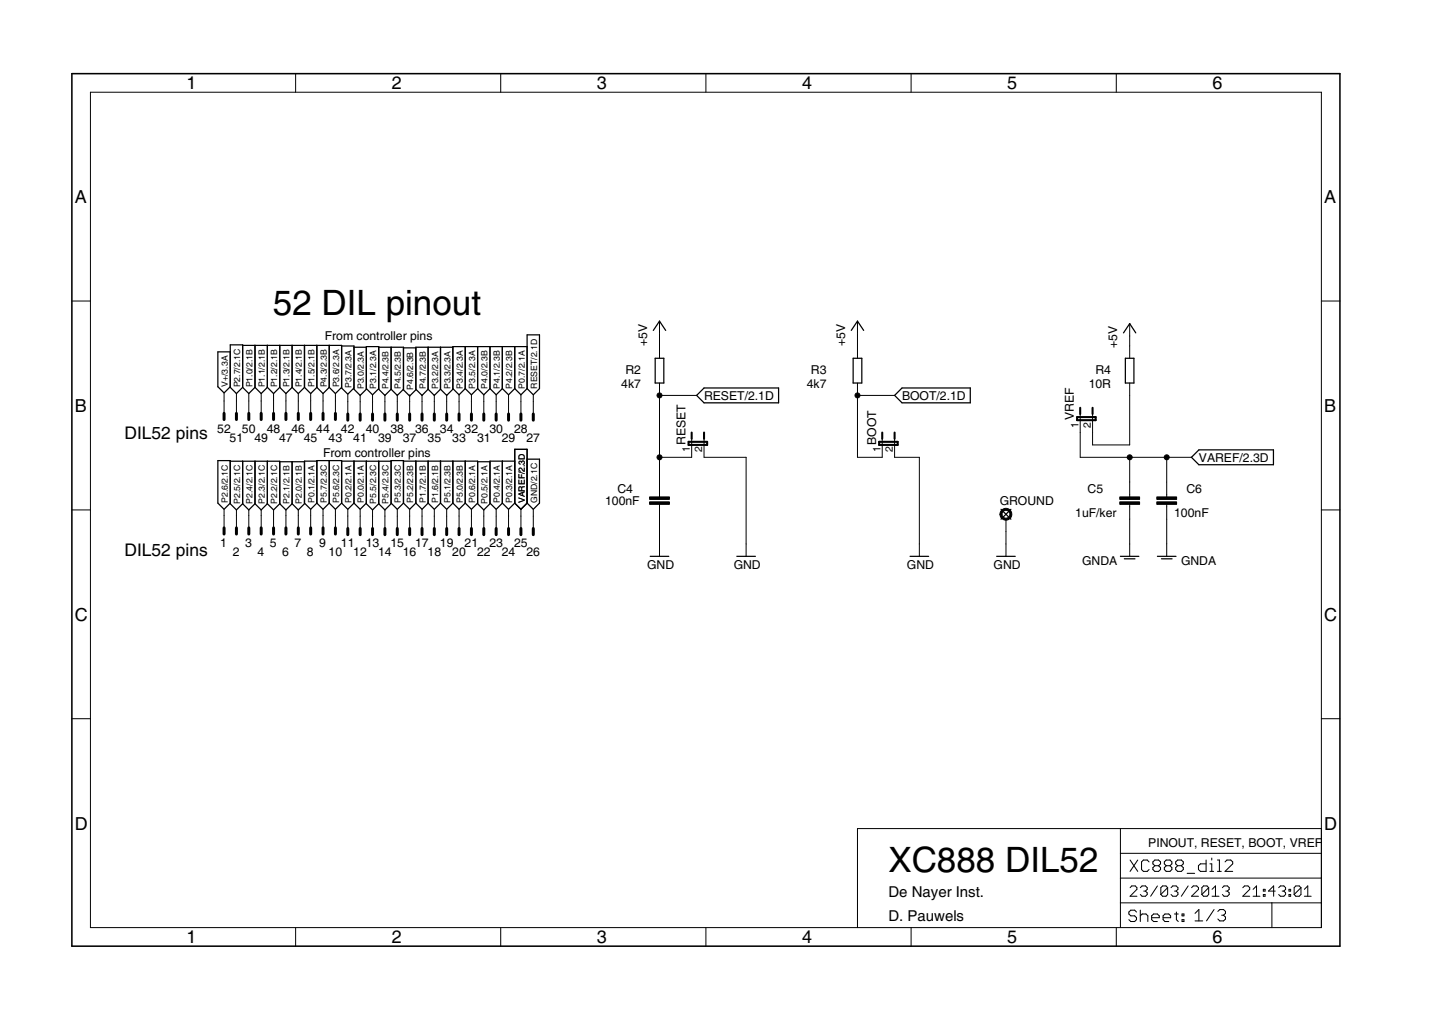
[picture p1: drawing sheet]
<svg xmlns="http://www.w3.org/2000/svg" width="297mm" height="210mm" viewBox="0 0 297 210" stroke-linecap="round" stroke-linejoin="round" font-family="sans-serif">
<g fill="#000" stroke="#000" stroke-width=".25">
<path d="M44.7 72.2v7.2zM44.7 72.2h2.6zM47.3 72.2v7.2zM47.3 70.8v8.7zM47.3 70.8h2.5zM49.8 70.9v8.6zM49.8 70.9h2.5zM49.8 70.8v8.7zM52.3 70.9v8.6zM52.3 70.9h2.6zM54.9 70.9v8.6zM54.9 70.9h2.5z"/>
<path d="M57.4 70.9v8.6zM57.4 70.9h2.6zM60 70.9v8.6zM60 70.9h2.5zM62.5 70.9v8.6zM62.5 70.9h2.5zM65 70.9v8.6zM65 70.9h2.6zM67.6 70.9v8.6zM67.6 70.9h2.5zM70.1 71v8.6zM70.1 71h2.6z"/>
<path d="M70.1 70.9v8.6zM72.7 71v8.6zM72.7 71.2v8.7zM72.7 71.2h2.5zM75.2 71.1v8.6zM75.2 71.1h2.5zM75.2 71.2v8.7zM77.7 71.2v8.7zM77.7 71.2h2.6zM77.7 71.1v8.6zM80.3 71.2v8.7zM80.3 71.2h2.5z"/>
<path d="M82.8 71.4v8.6zM82.8 71.4h2.6zM82.8 71.2v8.7zM85.4 71.2v8.7zM85.4 71.2h2.5zM85.4 71.4v8.6zM87.9 71.2v8.7zM87.9 71.2h2.5zM90.4 71.2v8.7zM90.4 71.2h2.6zM93 71.1v8.6zM93 71.1h2.5z"/>
<path d="M93 71.2v8.7zM95.5 71.1v8.6zM95.5 71.1h2.5zM98 71.1v8.6zM98 71.1h2.6zM100.6 71.1v8.6zM100.6 71.1h2.5zM103.1 71.1v8.6zM103.1 71.1h2.6zM105.7 71.1v8.6zM105.7 71.1h2.5zM108.2 68.7v11z"/>
<path d="M108.2 68.7h2.5zM108.2 71.1v8.6zM110.7 68.7v11zM134.5 73.5v5.1zM135.4 65.9l-1.3 1.9zM136.3 73.5v5.1zM134.5 73.5h1.8zM134.5 78.6h1.8zM135.4 65.9l1.3 1.9zM144.5 79.6h15.3zM159.8 79.6v3.1zM175.1 73.5v5.1z"/>
<path d="M176 65.9l-1.2 1.9zM176.9 73.5v5.1zM175.1 73.5h1.8zM175.1 78.6h1.8zM176 65.9l1.3 1.9zM185.2 79.6h14zM199.2 79.6v3.1zM231 73.5v5.1zM231.9 66.4l-1.3 1.9zM232.8 73.5v5.1zM231 73.5h1.8zM231 78.6h1.8z"/>
<path d="M231.9 66.4l1.3 1.9zM44.7 94.5h2.6zM44.7 79.4l1.3 1.2zM46 80.6l1.3-1.2zM47.3 94.6h2.5zM47.3 79.5l1.2 1.3zM48.5 80.8l1.3-1.3zM49.8 94.6h2.5zM49.8 79.5l1.3 1.3zM51.1 80.8l1.2-1.3zM52.3 94.6h2.6zM52.3 79.5l1.3 1.3z"/>
<path d="M53.6 80.8l1.3-1.3zM54.9 94.6h2.5zM54.9 79.5l1.3 1.3zM56.2 80.8l1.2-1.3zM57.4 94.7h2.6zM57.4 79.5l1.3 1.3zM58.7 80.8l1.3-1.3zM60 94.7h2.5zM60 79.5l1.2 1.3zM61.2 80.8l1.3-1.3zM62.5 94.6h2.5zM62.5 79.5l1.3 1.3z"/>
<path d="M63.8 80.8l1.2-1.3zM65 94.5h2.6zM65 79.5l1.3 1.3zM66.3 80.8l1.3-1.3zM67.6 94.5h2.5zM67.6 79.5l1.3 1.3zM68.9 80.8l1.2-1.3zM70.1 94.6h2.6zM70.1 79.6l1.3 1.3zM71.4 80.9l1.3-1.3zM72.7 94.6h2.5zM72.7 79.9l1.2 1.2z"/>
<path d="M73.9 81.1l1.3-1.2zM75.2 94.6h2.5zM75.2 79.7l1.3 1.3zM76.5 81l1.2-1.3zM77.7 94.6h2.6zM77.7 79.9l1.3 1.2zM79 81.1l1.3-1.2zM80.3 94.5h2.5zM80.3 79.9l1.3 1.2zM81.6 81.1l1.2-1.2zM82.8 94.6h2.6zM82.8 80l1.3 1.3z"/>
<path d="M84.1 81.3l1.3-1.3zM85.4 94.6h2.5zM85.4 79.9l1.2 1.2zM87.9 79.9l-1.3 1.2zM87.9 94.6h2.5zM87.9 79.9l1.3 1.2zM89.2 81.1l1.2-1.2zM90.4 94.6h2.6zM90.4 79.9l1.3 1.2zM91.7 81.1l1.3-1.2zM93 94.6h2.5zM93 79.7l1.2 1.3z"/>
<path d="M94.2 81l1.3-1.3zM95.5 94.6h2.5zM95.5 79.7l1.3 1.3zM96.8 81l1.2-1.3zM98 94.7h2.6zM98 79.7l1.3 1.3zM99.3 81l1.3-1.3zM100.6 94.6h2.5zM100.6 79.7l1.3 1.3zM101.9 81l1.2-1.3zM103.1 94.6h2.6zM103.1 79.7l1.3 1.3z"/>
<path d="M104.4 81l1.3-1.3zM105.7 92.2h2.5zM105.7 79.7l1.2 1.3zM106.9 81l1.3-1.3zM108.2 94.2h2.5zM108.2 79.7l1.3 1.3zM109.5 81l1.2-1.3zM143 81.1l1.5-1.5zM143 81.1l1.5 1.6zM144.5 82.7h15.3zM183.6 81.1l1.6-1.5zM183.6 81.1l1.6 1.6z"/>
<path d="M185.2 82.7h14zM244.6 93.8l1.5-1.5zM244.6 93.8l1.5 1.6zM246.1 92.3h15.3zM246.1 95.4h15.3zM261.4 92.3v3.1zM44.7 94.5v8.7zM44.7 103.2l1.3 1.3zM46 104.5l1.3-1.3zM47.3 94.5v8.7zM47.3 94.6v8.8zM47.3 103.4l1.2 1.2z"/>
<path d="M48.5 104.6l1.3-1.2zM49.8 94.6v8.8zM49.8 103.4l1.3 1.2zM51.1 104.6l1.2-1.2zM52.3 94.6v8.8zM52.3 103.4l1.3 1.2zM53.6 104.6l1.3-1.2zM54.9 94.6v8.8zM54.9 103.4l1.3 1.2zM56.2 104.6l1.2-1.2zM57.4 94.7v8.7zM57.4 94.6v8.8z"/>
<path d="M57.4 103.4l1.3 1.2zM58.7 104.6l1.3-1.2zM60 94.7v8.7zM60 103.4l1.2 1.2zM61.2 104.6l1.3-1.2zM62.5 94.6v8.6zM62.5 94.7v8.7zM62.5 103.2l1.3 1.3zM63.8 104.5l1.2-1.3zM65 94.5v8.7zM65 94.6v8.6zM65 103.2l1.3 1.3z"/>
<path d="M66.3 104.5l1.3-1.3zM67.6 94.5v8.7zM67.6 103.2l1.3 1.3zM68.9 104.5l1.2-1.3zM70.1 94.6v8.6zM70.1 94.5v8.7zM70.1 103.2l1.3 1.3zM71.4 104.5l1.3-1.3zM72.7 94.6v8.6zM72.7 103.2l1.2 1.3zM73.9 104.5l1.3-1.3zM75.2 94.6v8.8z"/>
<path d="M75.2 94.6v8.6zM75.2 103.4l1.3 1.2zM76.5 104.6l1.2-1.2zM77.7 94.6v8.8zM77.7 103.4l1.3 1.2zM79 104.6l1.3-1.2zM80.3 94.5v8.7zM80.3 94.6v8.8zM80.3 103.2l1.3 1.3zM81.6 104.5l1.2-1.3zM82.8 94.6v8.6zM82.8 94.5v8.7z"/>
<path d="M82.8 103.2l1.3 1.3zM84.1 104.5l1.3-1.3zM85.4 94.6v8.6zM85.4 103.2l1.2 1.3zM87.9 103.2l-1.3 1.3zM87.9 94.6v8.6zM87.9 103.2l1.3 1.3zM89.2 104.5l1.2-1.3zM90.4 94.6v8.6zM90.4 103.2l1.3 1.3zM91.7 104.5l1.3-1.3zM93 94.6v8.6z"/>
<path d="M93 103.2l1.2 1.3zM94.2 104.5l1.3-1.3zM95.5 94.6v8.6zM95.5 103.2l1.3 1.3zM96.8 104.5l1.2-1.3zM98 94.7v8.7zM98 94.6v8.6zM98 103.4l1.3 1.2zM99.3 104.6l1.3-1.2zM100.6 94.6v8.6zM100.6 94.7v8.7zM100.6 103.2l1.3 1.3z"/>
<path d="M101.9 104.5l1.2-1.3zM103.1 94.6v8.6zM103.1 103.2l1.3 1.3zM104.4 104.5l1.3-1.3zM105.7 92.2v11zM105.7 94.6v8.6zM105.7 103.2l1.2 1.3zM106.9 104.5l1.3-1.3zM108.2 92.2v11zM108.2 94.2v9zM108.2 103.2l1.3 1.3zM109.5 104.5l1.2-1.3z"/>
<path d="M110.7 94.2v9zM133.5 114.2h3.8zM151.3 114.2h3.8zM186.8 114.2h3.8zM204.6 114.2h3.8zM205.5 104.5l2 2zM205.5 106.5l2-2zM230 114.2h3.8zM230.8 114.7h2.2zM237.6 114.2h3.8zM238.4 114.7h2.2z"/>
</g>
<g fill="#000" stroke="#000" stroke-width=".21">
<path d="M18.6 18.9v171.4zM60.7 15.1v3.8zM102.8 15.1v3.8zM144.9 15.1v3.8zM187 15.1v3.8zM229.2 15.1v3.8zM18.6 18.9h252.7zM14.8 61.8h3.8zM135.4 71v2.5zM135.4 65.9v2.5zM135.4 68.4v2.6zM176 71v2.5z"/>
<path d="M176 65.9v2.5zM176 68.4v2.6zM231.9 71v2.5zM231.9 66.4v2.5zM231.9 68.9v2.1zM271.3 61.8h3.8zM46 82.3v2.5zM46 80.8v1.5zM48.5 82.3v2.5zM48.5 80.8v1.5zM51.1 82.3v2.5zM51.1 80.8v1.5z"/>
<path d="M53.6 82.3v2.5zM53.6 80.8v1.5zM56.2 82.3v2.5zM56.2 80.8v1.5zM58.7 82.3v2.5zM58.7 80.8v1.5zM61.2 82.3v2.5zM61.2 80.8v1.5zM63.8 82.3v2.5zM63.8 80.8v1.5zM66.3 82.3v2.5zM66.3 80.8v1.5z"/>
<path d="M68.9 82.3v2.5zM68.9 80.8v1.5zM71.4 82.4v2.5zM71.4 81v1.4zM73.9 82.4v2.5zM73.9 81v1.4zM76.5 82.4v2.5zM76.5 81v1.4zM79 82.4v2.5zM79 81v1.4zM81.6 82.4v2.5zM81.6 81v1.4z"/>
<path d="M84.1 82.4v2.5zM84.1 81v1.4zM86.6 82.4v2.5zM86.6 81v1.4zM89.2 82.4v2.5zM89.2 81v1.4zM91.7 82.4v2.5zM91.7 81v1.4zM94.2 82.4v2.5zM94.2 81v1.4zM96.8 82.4v2.5zM96.8 81v1.4z"/>
<path d="M99.3 82.4v2.5zM99.3 81v1.4zM101.9 82.4v2.5zM101.9 81v1.4zM104.4 82.4v2.5zM104.4 81v1.4zM106.9 82.4v2.5zM106.9 81v1.4zM109.5 82.4v2.5zM109.5 81.1v1.3zM135.4 78.6v2.5zM135.4 98.9v2.6z"/>
<path d="M135.4 81.1v12.7zM135.4 93.8v5.1zM135.4 81.1h7.6zM142 90v1.3zM142 91.3v2.5zM135.4 93.8h6.6zM144.5 90v1.3zM144.5 91.3v2.5zM144.5 93.8h8.7zM153.2 93.8v17.8zM176 78.6v2.5zM176 81.1v12.7z"/>
<path d="M176 93.8h5.1zM176 81.1h7.6zM181.1 90v1.3zM181.1 91.3v2.5zM183.6 90v1.3zM183.6 91.3v2.5zM183.6 93.8h5.1zM188.7 93.8v17.8zM221.7 84.9v1.3zM221.7 86.2v2.6zM221.7 88.8v5zM221.7 93.8h10.2z"/>
<path d="M224.3 84.9v1.3zM224.3 86.2v2.6zM224.3 88.8v2.5zM224.3 91.3h7.6zM231.9 78.6v2.5zM231.9 98.9v2.6zM231.9 93.8h7.6zM231.9 93.8v5.1zM231.9 81.1v10.2zM239.5 98.9v2.6zM239.5 93.8v5.1zM239.5 93.8h5.1z"/>
<path d="M14.8 104.6h3.8zM46 105.8v2.5zM46 104.6v1.2zM48.5 105.8v2.5zM48.5 104.6v1.2zM51.1 105.8v2.5zM51.1 104.6v1.2zM53.6 105.8v2.5zM53.6 104.6v1.2zM56.2 105.8v2.5zM56.2 104.6v1.2zM58.7 105.8v2.5z"/>
<path d="M58.7 104.6v1.2zM61.2 105.8v2.5zM61.2 104.6v1.2zM63.8 105.8v2.5zM63.8 104.6v1.2zM66.3 105.8v2.5zM66.3 104.6v1.2zM68.9 105.8v2.5zM68.9 104.6v1.2zM71.4 105.9v2.5zM71.4 104.6v1.3zM73.9 105.9v2.5z"/>
<path d="M73.9 104.6v1.3zM76.5 105.9v2.5zM76.5 104.6v1.3zM79 105.9v2.5zM79 104.6v1.3zM81.6 105.9v2.5zM81.6 104.6v1.3zM84.1 105.9v2.5zM84.1 104.6v1.3zM86.6 105.9v2.5zM86.6 104.6v1.3zM89.2 105.9v2.5z"/>
<path d="M89.2 104.6v1.3zM91.7 105.9v2.5zM91.7 104.6v1.3zM94.2 105.9v2.5zM94.2 104.6v1.3zM96.8 105.9v2.5zM96.8 104.6v1.3zM99.3 105.9v2.5zM99.3 104.6v1.3zM101.9 105.9v2.5zM101.9 104.6v1.3zM104.4 105.9v2.5z"/>
<path d="M104.4 104.6v1.3zM106.9 105.9v2.5zM106.9 104.6v1.3zM109.5 105.9v2.5zM109.5 104.6v1.3zM135.4 104v2.5zM135.4 101.5v.5zM135.4 103.5v.5zM135.4 111.6v2.6zM135.4 106.5v5.1zM153.2 111.6v2.6zM188.7 111.6v2.6z"/>
<path d="M206.5 106.5v2.6zM206.5 111.6v2.6zM206.5 109.1v2.5zM231.9 104v2.5zM231.9 101.5v.5zM231.9 103.5v.5zM231.9 111.6v2.6zM231.9 106.5v5.1zM239.5 104v2.5zM239.5 101.5v.5zM239.5 103.5v.5zM239.5 111.6v2.6z"/>
<path d="M239.5 106.5v5.1zM271.3 104.6h3.8zM14.8 147.5h3.8zM271.3 147.5h3.8zM176 170h54zM230 170h41.3zM230 175.1h41.3zM230 170v5.1zM232 176.5l1.6 2.3zM233.6 176.5l-1.6 2.3zM234.3 176.8v1.6zM234.3 178.4l.4 .4z"/>
<path d="M234.7 176.5l-.4 .3zM234.7 178.8h.8zM234.7 176.5h.8zM235.5 178.8l.4-.4zM235.5 176.5l.4 .3zM236.7 176.8l.4-.3zM236.7 178v.4zM236.7 178l.4-.4zM236.7 176.8v.4zM237.1 176.5h.7zM236.7 178.4l.4 .4zM236.7 177.2l.4 .4z"/>
<path d="M237.1 177.6h.7zM237.8 176.5l.4 .3zM237.8 177.6l.4 .4zM237.1 178.8h.7zM238.2 176.8v.4zM237.8 177.6l.4-.4zM238.2 178v.4zM237.8 178.8l.4-.4zM239 176.8l.4-.3zM239 178v.4zM239.4 177.6l-.4 .4zM239 176.8v.4z"/>
<path d="M239.4 176.5h.8zM239 178.4l.4 .4zM239 177.2l.4 .4zM239.4 177.6h.8zM240.2 176.5l.4 .3zM240.2 177.6l.4 .4zM239.4 178.8h.8zM240.6 176.8v.4zM240.6 177.2l-.4 .4zM240.6 178v.4zM240.6 178.4l-.4 .4zM241.3 176.8l.4-.3z"/>
<path d="M241.3 178v.4zM241.3 178l.4-.4zM241.3 176.8v.4zM241.7 176.5h.8zM241.3 178.4l.4 .4zM241.3 177.2l.4 .4zM241.7 177.6h.8zM242.5 176.5l.4 .3zM242.5 177.6l.4 .4zM241.7 178.8h.8zM242.9 176.8v.4zM242.5 177.6l.4-.4z"/>
<path d="M242.9 178v.4zM242.5 178.8l.4-.4zM243.7 179.2h1.5zM246 177.6v.8zM246 177.6l.4-.4zM246 178.4l.4 .4zM246.4 177.2h1.2zM247.6 176.5v2.3zM246.4 178.8h1.2zM248.4 177.2h.4zM248.4 178.8h.7zM248.8 177.2v1.6z"/>
<path d="M248.8 176.1v.4zM249.9 176.5h.4zM249.9 178.8h.8zM250.3 176.5v2.3zM251.5 178.8l1.5-1.6zM251.9 176.5l-.4 .3zM251.9 176.5h.7zM251.5 178.8h1.5zM253 176.8v.4zM252.6 176.5l.4 .3zM271.3 170v5.1zM18.6 190.3h252.7z"/>
<path d="M60.7 190.3v3.8zM102.8 190.3v3.8zM144.9 190.3v3.8zM176 170v20.3zM187 190.3v3.8zM229.2 190.3v3.8zM230 185.3v5zM230 180.2v5.1zM230 180.2h41.3zM230 175.1v5.1zM231.7 187.1v.4zM231.7 187.5l.4 .4z"/>
<path d="M233.4 182.5l-1.4 1.4zM231.7 187.1l.4-.3zM232.1 187.9h.8zM231.7 188.7l.4 .4zM232.3 181.8l-.3 .3zM232.1 186.8h.8zM232.9 187.9l.4 .4zM232.1 189.1h.8zM232.3 181.8h.7zM232.9 186.8l.4 .3zM233.3 188.3v.4zM233.3 188.7l-.4 .4z"/>
<path d="M232 183.9h1.4zM233.4 182.1v.4zM233 181.8l.4 .3zM234.1 182.1l.3-.3zM234.1 186.8v2.3zM234.1 187.9l.4-.4zM234.4 181.8h.7zM234.1 183.5l.3 .4zM234.5 187.5h.7zM235.1 181.8l.4 .3zM234.8 182.8h.3zM235.1 182.8l.4 .4z"/>
<path d="M234.4 183.9h.7zM235.2 187.5l.4 .4zM235.5 182.1v.4zM235.5 182.5l-.4 .3zM235.5 183.2v.3zM235.5 183.5l-.4 .4zM235.6 187.9v1.2zM237.6 181.8l-1.4 2.1zM236.4 187.9v.8zM236.4 187.9l.4-.4zM236.4 188.7l.4 .4zM236.8 187.5h.8z"/>
<path d="M236.8 189.1h.8zM237.6 187.5l.4 .4zM238 187.9v.4zM236.4 188.3h1.6zM238.3 182.1v1.4zM238.3 182.1l.4-.3zM239.7 182.1l-1.4 1.4zM238.7 181.8h.7zM238.3 183.5l.4 .4zM238.8 187.9v.8zM238.8 187.9l.3-.4zM238.8 188.7l.3 .4z"/>
<path d="M239.1 187.5h.8zM239.4 181.8l.3 .3zM238.7 183.9h.7zM239.7 182.1v1.4zM239.7 183.5l-.3 .4zM239.1 189.1h.8zM239.9 187.5l.4 .4zM240.3 187.9v.4zM238.8 188.3h1.5zM240.4 182.1l.3-.3zM240.7 181.8h.7zM240.4 183.5l.3 .4z"/>
<path d="M241.1 187.5h.8zM241.4 181.8l.4 .3zM241.1 182.8h.3zM241.4 182.8l.4 .4zM240.7 183.9h.7zM241.5 187.1v1.6zM241.5 188.7l.4 .4zM241.8 182.1v.4zM241.8 182.5l-.4 .3zM241.8 183.2v.3zM241.8 183.5l-.4 .4zM243.9 181.8l-1.4 2.1z"/>
<path d="M242.7 187.5h.3zM242.7 187.5v.4zM242.7 188.7h.3zM242.7 188.7v.4zM243 187.5v.4zM242.7 187.9h.3zM243 188.7v.4zM242.7 189.1h.3zM244.6 183.9l1.4-1.4zM244.6 182.1l.4-.3zM245.3 187.4l.8-.8zM245.3 189h1.6z"/>
<path d="M245 181.8h.7zM244.6 183.9h1.4zM246 182.1v.4zM245.7 181.8l.3 .3zM246.1 186.6v2.4zM246.7 182.1v1.4zM247.1 181.8l-.4 .3zM246.7 183.5l1.4-1.4zM247.1 181.8h.7zM246.7 183.5l.4 .4zM249.2 186.6l-1.5 2.4zM247.8 181.8l.3 .3z"/>
<path d="M247.1 183.9h.7zM248.1 182.1v1.4zM248.1 183.5l-.3 .4zM248.8 182.5l.7-.7zM248.8 183.9h1.4zM249.5 181.8v2.1zM250 187l.4-.4zM250.4 186.6h.8zM250 188.6l.4 .4zM251.3 181.8l-.4 .3zM251.2 186.6l.4 .4zM250.8 187.8h.4z"/>
<path d="M251.2 187.8l.4 .4zM250.4 189h.8zM251.3 181.8h.7zM250.9 183.5l.4 .4zM251.6 187v.4zM251.2 187.8l.4-.4zM251.6 188.2v.4zM251.2 189l.4-.4zM252 181.8l.3 .3zM251.6 182.8h.4zM252 182.8l.3 .4zM251.3 183.9h.7z"/>
<path d="M252.3 182.1v.4zM252.3 182.5l-.3 .3zM252.3 183.2v.3zM252.3 183.5l-.3 .4zM255.1 183.9l1.4-1.4zM255.5 181.8l-.4 .3zM255.5 181.8h.7zM255.1 183.9h1.4zM256.5 182.1v.4zM256.2 181.8l.3 .3zM257.2 182.5l.7-.7zM257.2 183.9h1.4z"/>
<path d="M257.9 181.8v2.1zM259.3 182.5h.4zM259.3 182.5v.3zM259.3 183.5h.4zM259.3 183.5v.4zM259.7 182.5v.3zM259.3 182.8h.4zM259.7 183.5v.4zM259.3 183.9h.4zM260.4 182.8h1.4zM261.1 185.3v5zM261.1 185.3h10.2z"/>
<path d="M230 185.3h31.1zM261.5 181.8v2.1zM261.5 181.8l-1.1 1zM262.5 182.1l.3-.3zM262.8 181.8h.7zM262.5 183.5l.3 .4zM263.5 181.8l.4 .3zM263.2 182.8h.3zM263.5 182.8l.4 .4zM262.8 183.9h.7zM263.9 182.1v.4zM263.9 182.5l-.4 .3z"/>
<path d="M263.9 183.2v.3zM263.9 183.5l-.4 .4zM264.6 182.5h.3zM264.6 182.5v.3zM264.6 183.5h.3zM264.6 183.5v.4zM264.9 182.5v.3zM264.6 182.8h.3zM264.9 183.5v.4zM264.6 183.9h.3zM265.7 182.1v1.4zM266 181.8l-.3 .3z"/>
<path d="M267.1 182.1l-1.4 1.4zM266 181.8h.7zM265.7 183.5l.3 .4zM266.7 181.8l.4 .3zM266 183.9h.7zM267.1 182.1v1.4zM267.1 183.5l-.4 .4zM267.8 182.5l.7-.7zM267.8 183.9h1.4zM268.5 181.8v2.1zM271.3 185.3v5zM271.3 180.2v5.1z"/>
<path d="M271.3 175.1v5.1zM271.3 18.9v171.4z"/>
<path d="M205.7 104.6a1.22 1.22 0 0 1 1.9 .3 1.22 1.22 0 0 1-.8 1.8 1.22 1.22 0 0 1-1.5-1.2h.4a.82 .82 0 0 1 1.1-.8 .82 .82 0 0 1 .3 1.4 .82 .82 0 0 1-1.4-.4v-.2h-.4z" fill-rule="evenodd"/>
<circle cx="135.4" cy="81.1" r=".51"/>
<circle cx="135.4" cy="93.8" r=".51"/>
<circle cx="176" cy="81.1" r=".51"/>
<circle cx="231.9" cy="93.8" r=".51"/>
<circle cx="239.5" cy="93.8" r=".51"/>
</g>
<path d="M133.3 103h4.1v.5h-4.1zM133.3 102h4.1v.5h-4.1zM229.9 103h4v.5h-4zM229.9 102h4v.5h-4zM237.5 103h4v.5h-4zM237.5 102h4v.5h-4z" fill="#000" stroke="#000" stroke-width=".21"/>
<path d="M14.8 15.1v179zM14.8 15.1h260.3zM14.8 194.1h260.3zM275.1 15.1v179z" fill="#000" stroke="#000" stroke-width=".32"/>
<g fill="#000" stroke="#000" stroke-width=".61">
<path d="M46 84.8v1.3zM48.5 84.8v1.3zM51.1 84.8v1.3zM53.6 84.8v1.3zM56.2 84.8v1.3zM58.7 84.8v1.3zM61.2 84.8v1.3zM63.8 84.8v1.3zM66.3 84.8v1.3zM68.9 84.8v1.3zM71.4 84.9v1.3zM73.9 84.9v1.3z"/>
<path d="M76.5 84.9v1.3zM79 84.9v1.3zM81.6 84.9v1.3zM84.1 84.9v1.3zM86.6 84.9v1.3zM89.2 84.9v1.3zM91.7 84.9v1.3zM94.2 84.9v1.3zM96.8 84.9v1.3zM99.3 84.9v1.3zM101.9 84.9v1.3zM104.4 84.9v1.3z"/>
<path d="M106.9 84.9v1.3zM109.5 84.9v1.3zM46 108.3v1.3zM48.5 108.3v1.3zM51.1 108.3v1.3zM53.6 108.3v1.3zM56.2 108.3v1.3zM58.7 108.3v1.3zM61.2 108.3v1.3zM63.8 108.3v1.3zM66.3 108.3v1.3zM68.9 108.3v1.3z"/>
<path d="M71.4 108.4v1.3zM73.9 108.4v1.3zM76.5 108.4v1.3zM79 108.4v1.3zM81.6 108.4v1.3zM84.1 108.4v1.3zM86.6 108.4v1.3zM89.2 108.4v1.3zM91.7 108.4v1.3zM94.2 108.4v1.3zM96.8 108.4v1.3zM99.3 108.4v1.3z"/>
<path d="M101.9 108.4v1.3zM104.4 108.4v1.3zM106.9 108.4v1.3zM109.5 108.4v1.3z"/>
</g>
<g fill="#000" stroke="#000" stroke-width=".42">
<path d="M141.4 91.3h3.8zM141.4 90.7v.6zM142 88.8v1.2zM144.5 88.8v1.2zM145.2 90.7v.6zM141.4 90.7h3.8zM180.5 91.3h3.8zM180.5 90.7v.6zM181.1 88.8v1.2zM183.6 88.8v1.2zM184.3 90.7v.6zM180.5 90.7h3.8z"/>
<path d="M221.1 86.2h3.8zM221.1 85.6v.6zM221.7 83.7v1.2zM224.3 83.7v1.2zM224.9 85.6v.6zM221.1 85.6h3.8z"/>
</g>
<g font-size="8.3">
<text x="56" y="64.6">52 DIL pinout</text>
<text x="182.4" y="178.9">XC888 DIL52</text>
</g>
<g font-size="4.3">
<text x="38.3" y="18.3">1</text>
<text x="80.4" y="18.3">2</text>
<text x="122.5" y="18.3">3</text>
<text x="164.7" y="18.3">4</text>
<text x="206.8" y="18.3">5</text>
<text x="248.9" y="18.3">6</text>
<text x="15.4" y="41.6">A</text>
<text x="271.9" y="41.6">A</text>
<text x="15.4" y="84.5">B</text>
<text x="271.9" y="84.5">B</text>
<text x="15.4" y="127.4">C</text>
<text x="271.9" y="127.4">C</text>
<text x="15.4" y="170.2">D</text>
<text x="271.9" y="170.2">D</text>
<text x="38.3" y="193.5">1</text>
<text x="80.4" y="193.5">2</text>
<text x="122.5" y="193.5">3</text>
<text x="164.7" y="193.5">4</text>
<text x="206.8" y="193.5">5</text>
<text x="248.9" y="193.5">6</text>
</g>
<g font-size="4.1">
<text x="25.5" y="90">DIL52 pins</text>
<text x="25.5" y="114.1">DIL52 pins</text>
</g>
<g font-size="3.6">
<text x="182.4" y="184">De Nayer Inst.</text>
<text x="182.4" y="189.1">D. Pauwels</text>
</g>
<g font-size="2.9">
<text x="66.7" y="69.7">From controller pins</text>
<text x="132.8" y="71" transform="rotate(-90 132.8 71)">+5V</text>
<text x="173.5" y="71" transform="rotate(-90 173.5 71)">+5V</text>
<text x="229.4" y="71.5" transform="rotate(-90 229.4 71.5)">+5V</text>
<text x="128.4" y="76.8">R2</text>
<text x="166.5" y="76.8">R3</text>
<text x="224.9" y="76.8">R4</text>
<text x="127.5" y="79.6">4k7</text>
<text x="144.5" y="82.2">RESET/2.1D</text>
<text x="165.6" y="79.6">4k7</text>
<text x="185.2" y="82.2">BOOT/2.1D</text>
<text x="223.5" y="79.6">10R</text>
<text x="44.6" y="88.8">52</text>
<text x="49.7" y="88.8">50</text>
<text x="54.8" y="88.8">48</text>
<text x="59.8" y="88.8">46</text>
<text x="64.9" y="88.8">44</text>
<text x="70" y="88.8">42</text>
<text x="75.1" y="88.8">40</text>
<text x="80.1" y="88.8">38</text>
<text x="85.2" y="88.8">36</text>
<text x="90.3" y="88.8">34</text>
<text x="95.4" y="88.8">32</text>
<text x="100.5" y="88.8">30</text>
<text x="105.5" y="88.8">28</text>
<text x="220.5" y="86.2" transform="rotate(-90 220.5 86.2)">VREF</text>
<text x="47.1" y="90.7">51</text>
<text x="52.2" y="90.7">49</text>
<text x="57.3" y="90.7">47</text>
<text x="62.4" y="90.7">45</text>
<text x="66.3" y="93.7">From controller pins</text>
<text x="67.5" y="90.7">43</text>
<text x="72.5" y="90.7">41</text>
<text x="77.6" y="90.7">39</text>
<text x="82.7" y="90.7">37</text>
<text x="87.8" y="90.7">35</text>
<text x="92.8" y="90.7">33</text>
<text x="97.9" y="90.7">31</text>
<text x="103" y="90.7">29</text>
<text x="108.1" y="90.7">27</text>
<text x="140.7" y="91.3" transform="rotate(-90 140.7 91.3)">RESET</text>
<text x="179.8" y="91.3" transform="rotate(-90 179.8 91.3)">BOOT</text>
<text x="246.1" y="94.8">VAREF/2.3D</text>
<text x="126.8" y="101.1">C4</text>
<text x="223.3" y="101.1">C5</text>
<text x="243.6" y="101.1">C6</text>
<text x="124.2" y="103.6">100nF</text>
<text x="205.2" y="103.6">GROUND</text>
<text x="220.7" y="106.1">1uF/ker</text>
<text x="241" y="106.1">100nF</text>
<text x="45.2" y="112.2">1</text>
<text x="50.3" y="112.2">3</text>
<text x="55.4" y="112.2">5</text>
<text x="60.5" y="112.2">7</text>
<text x="65.5" y="112.2">9</text>
<text x="70" y="112.2">11</text>
<text x="75.1" y="112.2">13</text>
<text x="80.1" y="112.2">15</text>
<text x="85.2" y="112.2">17</text>
<text x="90.3" y="112.2">19</text>
<text x="95.4" y="112.2">21</text>
<text x="100.5" y="112.2">23</text>
<text x="105.5" y="112.2">25</text>
<text x="47.8" y="114.1">2</text>
<text x="52.8" y="114.1">4</text>
<text x="57.9" y="114.1">6</text>
<text x="63" y="114.1">8</text>
<text x="67.5" y="114.1">10</text>
<text x="72.5" y="114.1">12</text>
<text x="77.6" y="114.1">14</text>
<text x="82.7" y="114.1">16</text>
<text x="87.8" y="114.1">18</text>
<text x="92.8" y="114.1">20</text>
<text x="97.9" y="114.1">22</text>
<text x="103" y="114.1">24</text>
<text x="108.1" y="114.1">26</text>
<text x="132.8" y="116.7">GND</text>
<text x="150.6" y="116.7">GND</text>
<text x="186.2" y="116.7">GND</text>
<text x="204" y="116.7">GND</text>
<text x="222.1" y="115.9">GNDA</text>
<text x="242.4" y="115.9">GNDA</text>
<text x="235.7" y="173.8">PINOUT, RESET, BOOT, VREF</text>
</g>
<g font-size="2.5">
<text x="221.4" y="87.8" transform="rotate(-90 221.4 87.8)">1</text>
<text x="223.9" y="87.8" transform="rotate(-90 223.9 87.8)">2</text>
<text x="141.6" y="92.8" transform="rotate(-90 141.6 92.8)">1</text>
<text x="144.2" y="92.8" transform="rotate(-90 144.2 92.8)">2</text>
<text x="180.7" y="92.8" transform="rotate(-90 180.7 92.8)">1</text>
<text x="183.3" y="92.8" transform="rotate(-90 183.3 92.8)">2</text>
</g>
<g font-size="2.1">
<text x="46.8" y="79.4" transform="rotate(-90 46.8 79.4)">V+/3.3A</text>
<text x="49.3" y="79.5" transform="rotate(-90 49.3 79.5)">P2.7/2.1C</text>
<text x="51.8" y="79.5" transform="rotate(-90 51.8 79.5)">P1.0/2.1B</text>
<text x="54.4" y="79.5" transform="rotate(-90 54.4 79.5)">P1.1/2.1B</text>
<text x="56.9" y="79.5" transform="rotate(-90 56.9 79.5)">P1.2/2.1B</text>
<text x="59.5" y="79.5" transform="rotate(-90 59.5 79.5)">P1.3/2.1B</text>
<text x="62" y="79.5" transform="rotate(-90 62 79.5)">P1.4/2.1B</text>
<text x="64.5" y="79.5" transform="rotate(-90 64.5 79.5)">P1.5/2.1B</text>
<text x="67.1" y="79.5" transform="rotate(-90 67.1 79.5)">P4.3/2.3B</text>
<text x="69.6" y="79.5" transform="rotate(-90 69.6 79.5)">P3.6/2.3A</text>
<text x="72.1" y="79.6" transform="rotate(-90 72.1 79.6)">P3.7/2.3A</text>
<text x="74.7" y="79.9" transform="rotate(-90 74.7 79.9)">P3.0/2.3A</text>
<text x="77.2" y="79.7" transform="rotate(-90 77.2 79.7)">P3.1/2.3A</text>
<text x="79.8" y="79.9" transform="rotate(-90 79.8 79.9)">P4.4/2.3B</text>
<text x="82.3" y="79.9" transform="rotate(-90 82.3 79.9)">P4.5/2.3B</text>
<text x="84.8" y="80" transform="rotate(-90 84.8 80)">P4.6/2.3B</text>
<text x="87.4" y="79.9" transform="rotate(-90 87.4 79.9)">P4.7/2.3B</text>
<text x="89.9" y="79.9" transform="rotate(-90 89.9 79.9)">P3.2/2.3A</text>
<text x="92.5" y="79.9" transform="rotate(-90 92.5 79.9)">P3.3/2.3A</text>
<text x="95" y="79.7" transform="rotate(-90 95 79.7)">P3.4/2.3A</text>
<text x="97.5" y="79.7" transform="rotate(-90 97.5 79.7)">P3.5/2.3A</text>
<text x="100.1" y="79.7" transform="rotate(-90 100.1 79.7)">P4.0/2.3B</text>
<text x="102.6" y="79.7" transform="rotate(-90 102.6 79.7)">P4.1/2.3B</text>
<text x="105.2" y="79.7" transform="rotate(-90 105.2 79.7)">P4.2/2.3B</text>
<text x="107.7" y="79.7" transform="rotate(-90 107.7 79.7)">P0.7/2.1A</text>
<text x="110.2" y="79.7" transform="rotate(-90 110.2 79.7)">RESET/2.1D</text>
<text x="46.8" y="103.2" transform="rotate(-90 46.8 103.2)">P2.6/2.1C</text>
<text x="49.3" y="103.4" transform="rotate(-90 49.3 103.4)">P2.5/2.1C</text>
<text x="51.8" y="103.4" transform="rotate(-90 51.8 103.4)">P2.4/2.1C</text>
<text x="54.4" y="103.4" transform="rotate(-90 54.4 103.4)">P2.3/2.1C</text>
<text x="56.9" y="103.4" transform="rotate(-90 56.9 103.4)">P2.2/2.1C</text>
<text x="59.5" y="103.4" transform="rotate(-90 59.5 103.4)">P2.1/2.1B</text>
<text x="62" y="103.4" transform="rotate(-90 62 103.4)">P2.0/2.1B</text>
<text x="64.5" y="103.2" transform="rotate(-90 64.5 103.2)">P0.1/2.1A</text>
<text x="67.1" y="103.2" transform="rotate(-90 67.1 103.2)">P5.7/2.3C</text>
<text x="69.6" y="103.2" transform="rotate(-90 69.6 103.2)">P5.6/2.3C</text>
<text x="72.1" y="103.2" transform="rotate(-90 72.1 103.2)">P0.2/2.1A</text>
<text x="74.7" y="103.2" transform="rotate(-90 74.7 103.2)">P0.0/2.1A</text>
<text x="77.2" y="103.4" transform="rotate(-90 77.2 103.4)">P5.5/2.3C</text>
<text x="79.8" y="103.4" transform="rotate(-90 79.8 103.4)">P5.4/2.3C</text>
<text x="82.3" y="103.2" transform="rotate(-90 82.3 103.2)">P5.3/2.3C</text>
<text x="84.8" y="103.2" transform="rotate(-90 84.8 103.2)">P5.2/2.3B</text>
<text x="87.4" y="103.2" transform="rotate(-90 87.4 103.2)">P1.7/2.1B</text>
<text x="89.9" y="103.2" transform="rotate(-90 89.9 103.2)">P1.6/2.1B</text>
<text x="92.5" y="103.2" transform="rotate(-90 92.5 103.2)">P5.1/2.3B</text>
<text x="95" y="103.2" transform="rotate(-90 95 103.2)">P5.0/2.3B</text>
<text x="97.5" y="103.2" transform="rotate(-90 97.5 103.2)">P0.6/2.1A</text>
<text x="100.1" y="103.4" transform="rotate(-90 100.1 103.4)">P0.5/2.1A</text>
<text x="102.6" y="103.2" transform="rotate(-90 102.6 103.2)">P0.4/2.1A</text>
<text x="105.2" y="103.2" transform="rotate(-90 105.2 103.2)">P0.3/2.1A</text>
<text x="107.7" y="103.2" transform="rotate(-90 107.7 103.2)">VAREF/2.3D</text>
<text x="110.2" y="103.2" transform="rotate(-90 110.2 103.2)">GND/2.1C</text>
</g>
</svg>
